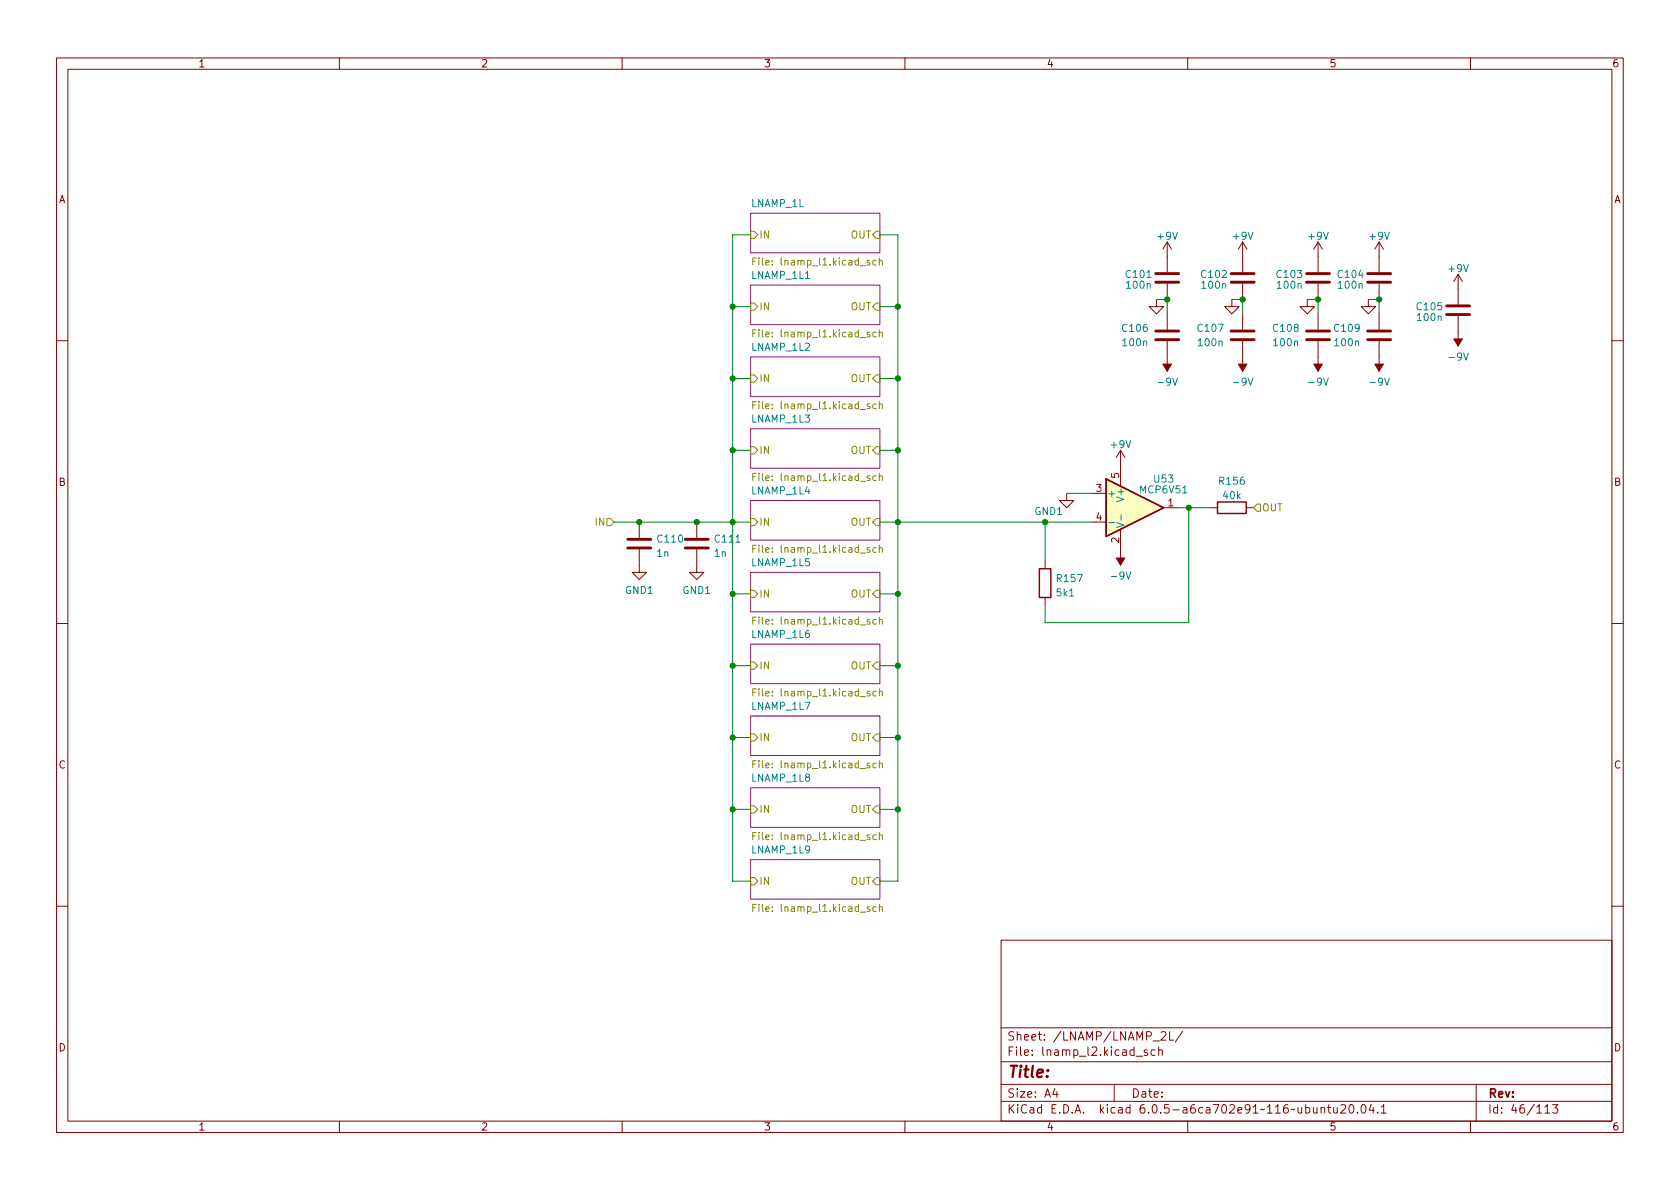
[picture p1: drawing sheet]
<svg xmlns="http://www.w3.org/2000/svg" width="297mm" height="210mm" viewBox="0 0 297 210" stroke-linecap="round" stroke-linejoin="round" font-family="sans-serif">
<g fill="none" stroke="#840000" stroke-width=".18">
<path d="M10 10.2h277v190.1h-277zM12 12.2h273v186.1h-273zM60 10.2v2M110 10.2v2M160 10.2v2M210 10.2v2M260 10.2v2M204.5 53v1.2h1.2l-1.2 1.3-1.3-1.3h1.3M206.4 42.8l-.8 1.3M206.4 42.8v5.3M206.4 50.2v2.8M206.4 55.5v2.8"/>
<path d="M206.4 42.8l.7 1.3M217.8 53v1.2h1.3l-1.3 1.3-1.3-1.3h1.3M219.7 42.8v5.3M219.7 50.2v2.8M219.7 55.5v2.8M219.7 42.8l-.8 1.3M219.7 42.8l.8 1.3M231.1 53v1.2h1.3l-1.3 1.3-1.2-1.3h1.2M233 42.8v5.3M233 50.2v2.8M233 55.5v2.8M233 42.8l-.7 1.3"/>
<path d="M233 42.8l.8 1.3M241.9 53v1.2h1.3l-1.3 1.3-1.2-1.3h1.2M243.8 42.8v5.3M243.8 50.2v2.8M243.8 55.5v2.8M243.8 42.8l-.7 1.3M243.8 42.8l.8 1.3M257.8 48.5v5.3M257.8 55.9v5.3M257.8 48.5l-.8 1.3M257.8 48.5l.8 1.3M10 60.2h2"/>
<path d="M198.1 79.6l-.7 1.3M198.1 79.6v6.4M198.1 79.6l.8 1.3M206.4 60.3v5.4M219.7 60.3v5.4M233 60.3v5.4M243.8 60.3v5.4M285 60.2h2M113 97.1v4.1h1.3l-1.3 1.3-1.2-1.3h1.2M113 92.3v2.8M123.2 97.1v4.1h1.3l-1.3 1.3-1.3-1.3h1.3M123.2 92.3v2.8"/>
<path d="M184.8 99.3v1.3M188.6 87.2v1.3h1.3l-1.3 1.3-1.3-1.3h1.3M193 87.2h2.6M193 92.3h2.6M198.1 93.6v6.3M205.7 89.8h2.6M214 89.8h1.3M220.3 89.8h1.3M10 110.2h2M184.8 105.7v1.2M285 110.2h2M10 160.2h2"/>
<path d="M177 166.3h108v32h-108zM285 160.2h2M60 198.3v2M110 198.3v2M160 198.3v2M177 194.8h108M177 191.8h108M177 187.8h108M177 181.8h108M186.5 192.5l-.4 1h1M186.9 193v1M197 191.8v3"/>
<path d="M200.9 186.8h1.1M202.9 185.7l-.4-.1-.2 .2 .1 .3 .5 .1v.4h-.6M204.2 185.7l-.4-.1-.3 .3v.4l.1 .3h.6M204.9 185.8l.2-.2 .3 .1 .1 .9M204.9 185.1v1.5M205.3 182.6l.6-.2 .2 .2v.3l-.9 1h.9M206.8 182.4v1.5h.7M209.1 182.4l-1.3 1.9M210 198.3v2M233.6 196l.2-.2 .3 .1 .1 .9M233.6 195.8v1M234.7 195.8h.6"/>
<path d="M234.9 195.3v1.3l.4 .2M235.8 195.8l.1 1h.3l.2-.1M236.4 195.8v1M237.1 195.5l.5-.2 .3 .2v.3l-.9 1h.9M238.7 195.4l.2-.1a.81 .81 0 0 1 .5 .7 .81 .81 0 0 1-.3 .8h-.1a.81 .81 0 0 1-.6-.6 .81 .81 0 0 1 .3-.8zM240 196.7v.1M240.8 195.5l.2-.2a.81 .81 0 0 1 .6 .7 .81 .81 0 0 1-.3 .8h-.2a.81 .81 0 0 1-.3-1.3zM242.4 195.3l-.3 1h.9M242.8 195.8v1M243.6 196.7v.1M244.2 195.8l.4-.5v1.5M244.2 196.8h.9"/>
<path d="M260 198.3v2M261 191.8v6.5M273.1 195.8l.5-.5v1.5M273.1 196.8h.9M274.5 195.3h.9l-.5 .6 .5 .1v.7l-.2 .1h-.5l-.2-.1"/>
</g>
<g fill="#fff" stroke="#fff" stroke-width=".18">
<path d="M132.7 37.7h22.9v7h-22.9z"/>
<path d="M132.7 88.5h22.9v7h-22.9z"/>
<path d="M132.7 113.9h22.9v7h-22.9z"/>
<path d="M132.7 101.2h22.9v7h-22.9z"/>
<path d="M132.7 63.1h22.9v7h-22.9z"/>
<path d="M132.7 75.8h22.9v7h-22.9z"/>
<path d="M132.7 50.4h22.9v7h-22.9z"/>
<path d="M132.7 139.3h22.9v7h-22.9z"/>
<path d="M132.7 152h22.9v7h-22.9z"/>
<path d="M132.7 126.6h22.9v7h-22.9z"/>
</g>
<path d="M132.7 37.7h22.9v7h-22.9zM132.7 50.4h22.9v7h-22.9zM132.7 63.1h22.9v7h-22.9zM132.7 75.8h22.9v7h-22.9zM132.7 88.5h22.9v7h-22.9zM132.7 113.9h22.9v7h-22.9zM132.7 101.2h22.9v7h-22.9zM132.7 139.3h22.9v7h-22.9zM132.7 126.6h22.9v7h-22.9zM132.7 152h22.9v7h-22.9z" fill="none" stroke="#840084" stroke-width=".18"/>
<g fill="none" stroke="#848400" stroke-width=".18">
<path d="M132.7 40.9h.6l.7 .6-.7 .7h-.6zM132.7 53.6h.6l.7 .6-.7 .7h-.6zM133.1 46.2h.4M133.1 58.9h.4M133.7 45.6h-.6v1.3M133.7 58.3h-.6v1.3M154.9 46.1l-.3-.1-.3 .3 .1 .5h.5M154.9 58.8l-.3-.1-.3 .3 .1 .5h.5M154.9 40.9h.7v1.3h-.7l-.6-.7zM154.9 53.6h.7v1.3h-.7l-.6-.7zM155.5 46.2l.2-.2 .3 .1v.8M155.5 58.9l.2-.2 .3 .1v.8"/>
<path d="M155.5 45.6v1.3M155.5 58.3v1.3M132.7 66.3h.6l.7 .6-.7 .7h-.6zM132.7 79h.6l.7 .6-.7 .7h-.6zM133.1 71.6h.4M133.7 71h-.6v1.3M154.9 71.5l-.3-.1-.3 .3 .1 .5h.5M154.9 66.3h.7v1.3h-.7l-.6-.7zM154.9 79h.7v1.3h-.7l-.6-.7zM155.5 71.6l.2-.2 .3 .1v.8M155.5 71v1.3M107.3 91.7h.6l.7 .6-.7 .7h-.6z"/>
<path d="M132.7 91.7h.6l.7 .6-.7 .7h-.6zM133.1 97h.4M133.1 84.3h.4M133.7 96.4h-.6v1.3M133.7 83.7h-.6v1.3M154.9 96.9l-.3-.1-.3 .3 .1 .5h.5M154.9 84.2l-.3-.1-.3 .3 .1 .5h.5M154.9 91.7h.7v1.3h-.7l-.6-.7zM155.5 97l.2-.2 .3 .1v.8M155.5 84.3l.2-.2 .3 .1v.8M155.5 83.7v1.3M155.5 96.4v1.3"/>
<path d="M221.6 89.8l.6-.7h.7v1.3h-.7zM132.7 117.1h.6l.7 .6-.7 .7h-.6zM132.7 104.4h.6l.7 .6-.7 .7h-.6zM133.1 109.7h.4M133.7 109.1h-.6v1.3M154.9 109.6l-.3-.1-.3 .3 .1 .5h.5M154.9 117.1h.7v1.3h-.7l-.6-.7zM154.9 104.4h.7v1.3h-.7l-.6-.7zM155.5 109.7l.2-.2 .3 .1v.8M155.5 109.1v1.3M132.7 129.8h.6l.7 .6-.7 .7h-.6zM133.1 122.4h.4"/>
<path d="M133.1 135.1h.4M133.7 121.8h-.6v1.3M133.7 134.5h-.6v1.3M154.9 122.3l-.3-.1-.3 .3 .1 .5h.5M154.9 135l-.3-.1-.3 .3 .1 .5h.5M154.9 129.8h.7v1.3h-.7l-.6-.7zM155.5 122.4l.2-.2 .3 .1v.8M155.5 135.1l.2-.2 .3 .1v.8M155.5 121.8v1.3M155.5 134.5v1.3M132.7 142.5h.6l.7 .6-.7 .7h-.6zM132.7 155.2h.6l.7 .6-.7 .7h-.6z"/>
<path d="M133.1 147.8h.4M133.7 147.2h-.6v1.3M133.7 159.9h-.6v1.3M154.9 147.7l-.3-.1-.3 .3 .1 .5h.5M154.9 142.5h.7v1.3h-.7l-.6-.7zM154.9 155.2h.7v1.3h-.7l-.6-.7zM155.5 147.8l.2-.2 .3 .1v.8M155.5 147.2v1.3M155.5 159.9v1.3M133.1 160.5h.4M154.9 160.4l-.3-.1-.3 .3 .1 .5h.5M155.5 160.5l.2-.2 .3 .1v.8"/>
</g>
<g fill="none" stroke="#840000" stroke-width=".51">
<path d="M204.3 49.9h4.1M204.3 48.4h4.1M204.3 58.5h4.1M217.7 49.9h4M217.7 48.4h4M217.7 58.5h4M231 49.9h4.1M231 48.4h4.1M231 58.5h4.1M241.8 49.9h4.1M241.8 48.4h4.1M241.8 58.5h4.1"/>
<path d="M255.8 55.6h4M255.8 54.1h4M204.3 60.1h4.1M217.7 60.1h4M231 60.1h4.1M241.8 60.1h4.1M111 96.9h4.1M111 95.4h4.1M121.2 96.9h4M121.2 95.4h4"/>
</g>
<g fill="#840000" stroke="#840000" stroke-width=".18">
<path d="M257 59.9h1.6l-.8 1.3z"/>
<path d="M197.4 98.7h1.5l-.8 1.2z"/>
<path d="M232.3 64.4h1.5l-.8 1.3z"/>
<path d="M205.6 64.4h1.5l-.7 1.3z"/>
<path d="M218.9 64.4h1.6l-.8 1.3z"/>
<path d="M243.1 64.4h1.5l-.8 1.3z"/>
</g>
<path d="M195.6 84.7l10.1 5.1-10.1 5.1zM215.3 88.8h5v2h-5zM183.8 100.6h2v5.1h-2z" fill="none" stroke="#840000" stroke-width=".25"/>
<path d="M195.6 84.7l10.1 5.1-10.1 5.1z" fill="#ffffc2" stroke="#ffffc2" stroke-width=".18"/>
<path d="M196.1 92.4h1M197.4 92.4l1.3 .4-1.3 .5M198.2 91v1" fill="none" stroke="#008484" stroke-width=".18"/>
<g fill="none" stroke="#008400" stroke-width=".18">
<path d="M129.5 54.2h3.2M132.7 41.5h-3.2v114.3h3.2M155.6 54.2h3.1M155.6 41.5h3.1v114.3h-3.1M204.5 53h1.9v2.5M217.8 53h1.9v2.5M231.1 53h1.9v2.5M241.9 53h1.9v2.5M129.5 66.9h3.2M129.5 79.6h3.2M155.6 66.9h3.1M155.6 79.6h3.1"/>
<path d="M108.6 92.3h24.1M155.6 92.3h37.4M184.8 92.3v7M188.6 87.2h4.4M208.3 89.8h5.7M210.2 89.8v20.3h-25.4v-3.2M129.5 105h3.2M129.5 117.7h3.2M155.6 105h3.1M155.6 117.7h3.1M129.5 130.4h3.2M155.6 130.4h3.1"/>
<path d="M129.5 143.1h3.2M155.6 143.1h3.1"/>
</g>
<g fill="#008400" stroke="#008400" stroke-width=".18">
<circle cx="158.7" cy="130.4" r=".46"/>
<circle cx="158.7" cy="143.1" r=".46"/>
<circle cx="129.5" cy="143.1" r=".46"/>
<circle cx="129.5" cy="117.7" r=".46"/>
<circle cx="129.5" cy="130.4" r=".46"/>
<circle cx="158.7" cy="117.7" r=".46"/>
<circle cx="158.7" cy="105" r=".46"/>
<circle cx="184.8" cy="92.3" r=".46"/>
<circle cx="210.2" cy="89.8" r=".46"/>
<circle cx="158.7" cy="79.6" r=".46"/>
<circle cx="158.7" cy="92.3" r=".46"/>
<circle cx="158.7" cy="54.2" r=".46"/>
<circle cx="158.7" cy="66.9" r=".46"/>
<circle cx="206.4" cy="53" r=".46"/>
<circle cx="219.7" cy="53" r=".46"/>
<circle cx="243.8" cy="53" r=".46"/>
<circle cx="233" cy="53" r=".46"/>
<circle cx="129.5" cy="66.9" r=".46"/>
<circle cx="129.5" cy="79.6" r=".46"/>
<circle cx="129.5" cy="92.3" r=".46"/>
<circle cx="129.5" cy="105" r=".46"/>
<circle cx="123.2" cy="92.3" r=".46"/>
<circle cx="129.5" cy="54.2" r=".46"/>
<circle cx="113" cy="92.3" r=".46"/>
</g>
<text font-size="2.8" fill="#840000" x="178" y="190.6">Title:</text>
<g font-size="2.1" fill="#840000">
<text x="178" y="184">Sheet: /LNAMP/LNAMP_2L/</text>
<text x="178" y="186.7">File: lnamp_l2.kicad_sch</text>
<text x="178" y="196.9">KiCad E.D.A. kicad 6.0.5-a6ca702e91~116~ubuntu20.04.1</text>
<text x="178" y="194.1">Size: A4</text>
<text x="200" y="194.1">Date:</text>
<text x="263" y="194.1">Rev:</text>
<text x="263" y="196.9">Id: 46/113</text>
</g>
<g font-size="1.8" fill="#840000">
<text x="35" y="11.9">1</text>
<text x="85" y="11.9">2</text>
<text x="135" y="11.9">3</text>
<text x="185" y="11.9">4</text>
<text x="235" y="11.9">5</text>
<text x="285" y="11.9">6</text>
<text x="10.3" y="35.9">A</text>
<text x="285.3" y="35.9">A</text>
<text x="10.3" y="85.9">B</text>
<text x="193.8" y="87">3</text>
<text x="197.9" y="84.6" transform="rotate(-90 197.9 84.6)">5</text>
<text x="206.5" y="89.5">1</text>
<text x="285.3" y="85.9">B</text>
<text x="193.8" y="92.1">4</text>
<text x="197.9" y="96" transform="rotate(-90 197.9 96)">2</text>
<text x="10.3" y="135.9">C</text>
<text x="285.3" y="135.9">C</text>
<text x="10.3" y="185.9">D</text>
<text x="285.3" y="185.9">D</text>
<text x="35" y="199.9">1</text>
<text x="85" y="199.9">2</text>
<text x="135" y="199.9">3</text>
<text x="185" y="199.9">4</text>
<text x="235" y="199.9">5</text>
<text x="285" y="199.9">6</text>
</g>
<g font-size="1.8" fill="#008484">
<text x="132.8" y="36.6">LNAMP_1L</text>
<text x="204.8" y="42.4">+9V</text>
<text x="218.1" y="42.4">+9V</text>
<text x="231.4" y="42.4">+9V</text>
<text x="242.2" y="42.4">+9V</text>
<text x="132.9" y="49.3">LNAMP_1L1</text>
<text x="199.2" y="49.1">C101</text>
<text x="199.3" y="51">100n</text>
<text x="212.5" y="49.1">C102</text>
<text x="212.6" y="51">100n</text>
<text x="225.9" y="49.1">C103</text>
<text x="225.9" y="51">100n</text>
<text x="236.6" y="49.1">C104</text>
<text x="236.7" y="51">100n</text>
<text x="256.2" y="48.1">+9V</text>
<text x="198.5" y="58.7">C106</text>
<text x="211.9" y="58.7">C107</text>
<text x="225.2" y="58.7">C108</text>
<text x="236" y="58.7">C109</text>
<text x="250.6" y="54.9">C105</text>
<text x="250.7" y="56.8">100n</text>
<text x="132.9" y="62">LNAMP_1L2</text>
<text x="198.6" y="61.2">100n</text>
<text x="212" y="61.2">100n</text>
<text x="225.3" y="61.2">100n</text>
<text x="236.1" y="61.2">100n</text>
<text x="256.4" y="63.7">-9V</text>
<text x="205" y="68.2">-9V</text>
<text x="218.3" y="68.2">-9V</text>
<text x="231.7" y="68.2">-9V</text>
<text x="242.5" y="68.2">-9V</text>
<text x="132.9" y="74.7">LNAMP_1L3</text>
<text x="196.5" y="79.2">+9V</text>
<text x="132.9" y="87.4">LNAMP_1L4</text>
<text x="195.7" y="87.9">+</text>
<text x="198.8" y="88.3" transform="rotate(-90 198.8 88.3)">V+</text>
<text x="201.7" y="87.2">MCP6V51</text>
<text x="204.1" y="85.3">U53</text>
<text x="215.7" y="85.7">R156</text>
<text x="216.3" y="88.2">40k</text>
<text x="116.4" y="95.9">C110</text>
<text x="126.5" y="95.9">C111</text>
<text x="183" y="91.1">GND1</text>
<text x="116.2" y="98.5">1n</text>
<text x="126.3" y="98.5">1n</text>
<text x="132.9" y="100.1">LNAMP_1L5</text>
<text x="110.6" y="105">GND1</text>
<text x="120.7" y="105">GND1</text>
<text x="186.9" y="105.5">5k1</text>
<text x="187" y="102.9">R157</text>
<text x="196.7" y="102.5">-9V</text>
<text x="132.9" y="112.8">LNAMP_1L6</text>
<text x="132.9" y="125.5">LNAMP_1L7</text>
<text x="132.9" y="138.2">LNAMP_1L8</text>
<text x="132.9" y="150.9">LNAMP_1L9</text>
</g>
<g font-size="1.8" fill="#848400">
<text x="134.1" y="46.9">File: lnamp_l1.kicad_sch</text>
<text x="134.2" y="42.2">IN</text>
<text x="150.4" y="42.2">OUT</text>
<text x="134.1" y="59.6">File: lnamp_l1.kicad_sch</text>
<text x="134.2" y="54.9">IN</text>
<text x="150.4" y="54.9">OUT</text>
<text x="134.2" y="67.6">IN</text>
<text x="150.4" y="67.6">OUT</text>
<text x="134.1" y="72.3">File: lnamp_l1.kicad_sch</text>
<text x="134.2" y="80.3">IN</text>
<text x="150.4" y="80.3">OUT</text>
<text x="134.1" y="85">File: lnamp_l1.kicad_sch</text>
<text x="105.4" y="93">IN</text>
<text x="134.2" y="93">IN</text>
<text x="150.4" y="93">OUT</text>
<text x="223.1" y="90.4">OUT</text>
<text x="134.1" y="97.7">File: lnamp_l1.kicad_sch</text>
<text x="134.2" y="105.7">IN</text>
<text x="150.4" y="105.7">OUT</text>
<text x="134.1" y="110.4">File: lnamp_l1.kicad_sch</text>
<text x="134.2" y="118.4">IN</text>
<text x="150.4" y="118.4">OUT</text>
<text x="134.1" y="123.1">File: lnamp_l1.kicad_sch</text>
<text x="134.2" y="131.1">IN</text>
<text x="150.4" y="131.1">OUT</text>
<text x="134.1" y="135.8">File: lnamp_l1.kicad_sch</text>
<text x="134.2" y="143.8">IN</text>
<text x="150.4" y="143.8">OUT</text>
<text x="134.1" y="148.5">File: lnamp_l1.kicad_sch</text>
<text x="134.1" y="161.2">File: lnamp_l1.kicad_sch</text>
<text x="134.2" y="156.5">IN</text>
<text x="150.4" y="156.5">OUT</text>
</g>
</svg>
